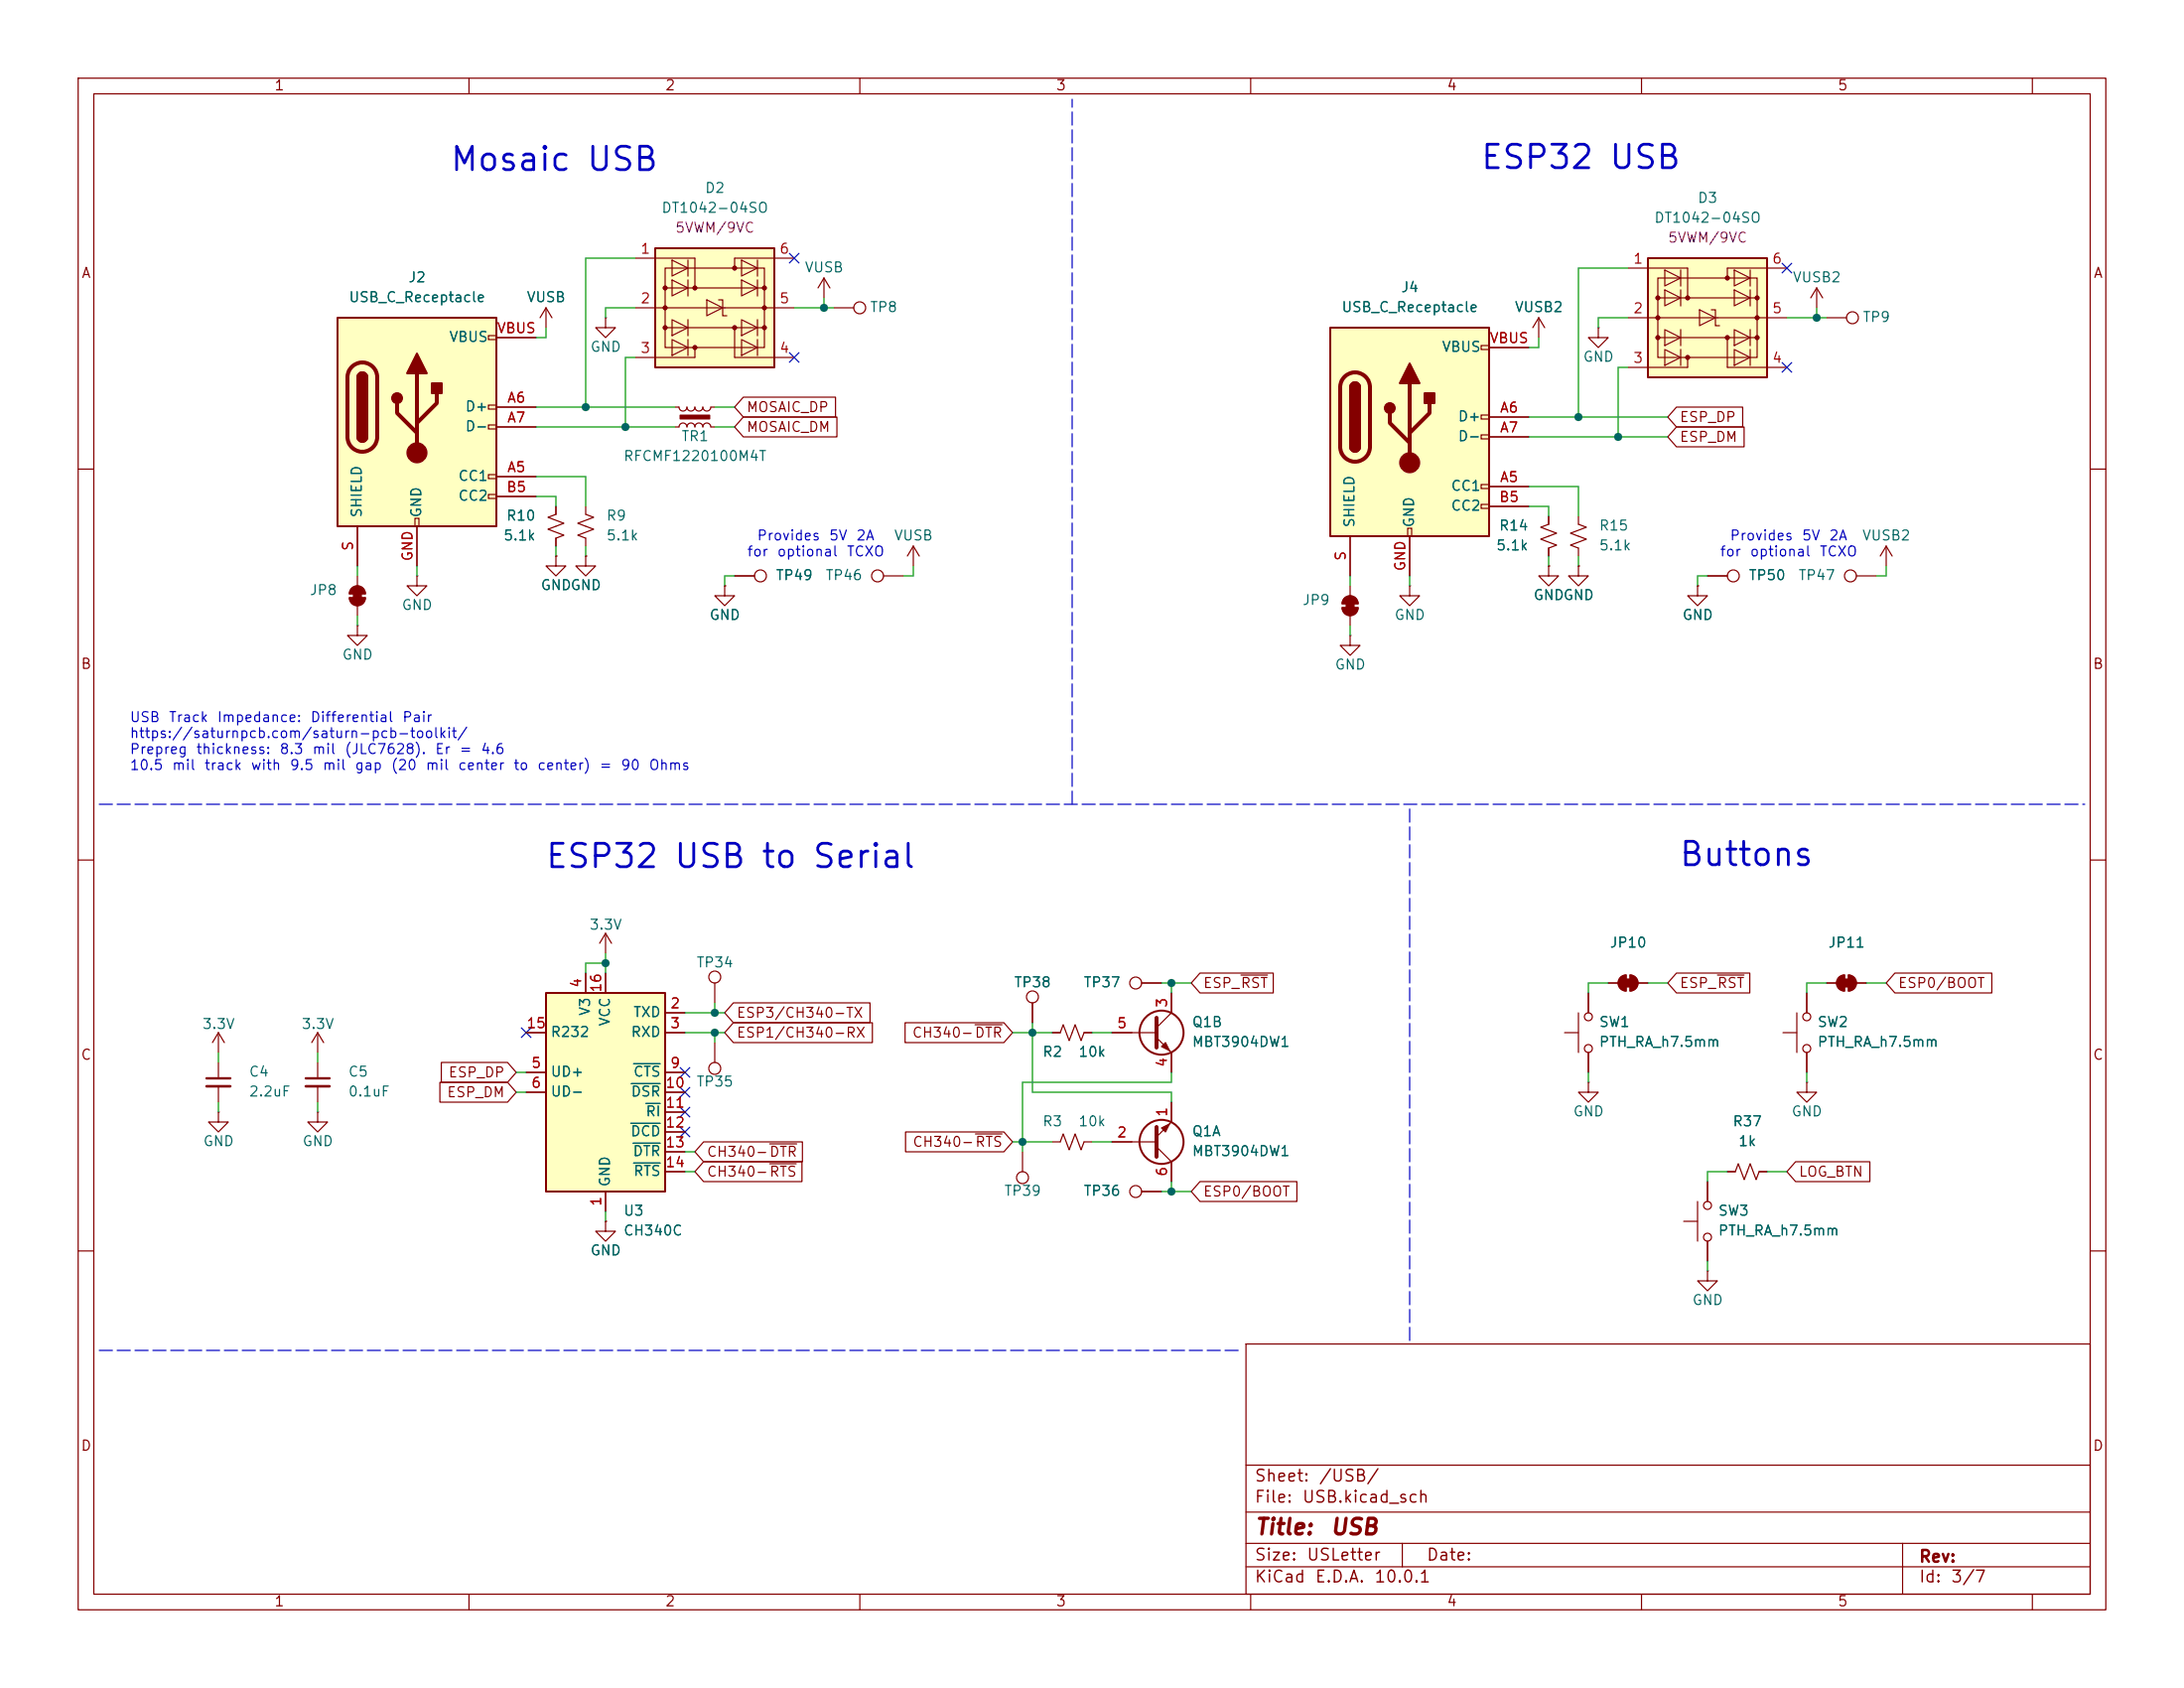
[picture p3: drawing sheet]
<svg xmlns="http://www.w3.org/2000/svg" width="279mm" height="216mm" viewBox="0 0 279 216" stroke-linecap="round" stroke-linejoin="round" font-family="sans-serif">
<g fill="none" stroke="#840000" stroke-width=".15">
<path d="M10 10h259.4v195.9h-259.4zM12 12h255.4v191.9h-255.4zM60 10v2M110 10v2M160 10v2M210 10v2M260 10v2M105.4 35.6l-.8 1.2M105.4 35.6l.8 1.2M105.4 35.6v2.5M106.7 39.4h2.5M232.4 36.8l-.8 1.3"/>
<path d="M232.4 36.8l.8 1.3M232.4 36.8v2.6M86.4 54.6h.5a.51 .51 0 0 1 .5-.5 .51 .51 0 0 1 .5 .5 .51 .51 0 0 1 .5-.5 .51 .51 0 0 1 .5 .5 .51 .51 0 0 1 .5-.5 .51 .51 0 0 1 .5 .5 .51 .51 0 0 1 .5-.5 .51 .51 0 0 1 .5 .5h.5M86.4 52.1h.5a.51 .51 0 0 0 .5 .5 .51 .51 0 0 0 .5-.5 .51 .51 0 0 0 .5 .5 .51 .51 0 0 0 .5-.5 .51 .51 0 0 0 .5 .5 .51 .51 0 0 0 .5-.5 .51 .51 0 0 0 .5 .5 .51 .51 0 0 0 .5-.5h.5M196.8 40.6l-.7 1.3M196.8 40.6l.8 1.3M196.8 40.6v2.6M204.5 41.9v1.3h1.2l-1.2 1.3-1.3-1.3h1.3M204.5 41.9h.1M233.7 40.6h2.5M10 60h2M94 73.7h2.5"/>
<path d="M113 73.7h2.6M116.8 69.9l-.7 1.2M116.8 69.9l.8 1.2M116.8 69.9v2.5M198.1 72.4v1.3h1.3l-1.3 1.2-1.3-1.2h1.3M198.1 72.4h.1M201.9 66v1.1l1 .3-2 .8 2 .8-2 .7 1 .4v1M217.2 74.9v1.3h1.2l-1.2 1.3-1.3-1.3h1.3M217.2 74.9h.1M267.4 60h2M10 110h2M267.4 110h2"/>
<path d="M40.6 132.1l-.7 1.3M40.6 132.1l.8 1.3M40.6 132.1v2.5M40.6 135.9v2M40.6 138.9v2.1M132.1 128.3v2.5M142.2 132.1h5.8M148 132.7l1.9 1.9v2.6M149.9 127v2.5l-1.9 1.9M200.2 132.1h1.7M201.9 129.5v5.1M203.2 138.4v1.3h1.3l-1.3 1.3-1.3-1.3h1.3"/>
<path d="M203.2 138.4h.1M203.2 127v2.5M203.2 134.6v2.6M228.1 132.1h1.8M229.9 129.5v5.1M231.1 127v2.5M231.1 134.6v2.6M40.6 142.2v1.3h1.3l-1.3 1.3-1.2-1.3h1.2M40.6 142.2h.1M130.8 147.3v2.6M134.6 146.1h1l.4-1.1 .8 2.1 .7-2.1 .8 2.1 .4-1h1M142.2 146.1h5.8"/>
<path d="M146 152.4h2.6M148 146.7l1.9 1.9v2.5M149.9 141v2.5l-1.9 1.9M221 149.9h1l.4-1.1 .7 2.1 .8-2.1 .8 2.1 .3-1h1.1M10 160h2M159.4 171.9h108v32h-108zM267.4 160h2M159.4 197.4h108M159.4 193.4h108M159.4 187.4h108M179.4 197.4v3M243.4 197.4v6.5"/>
<path d="M60 203.9v2M110 203.9v2M159.4 200.4h108M160 203.9v2M210 203.9v2M260 203.9v2"/>
<circle cx="110" cy="39.4" r=".76"/>
<circle cx="237" cy="40.6" r=".76"/>
<circle cx="97.3" cy="73.7" r=".76"/>
<circle cx="112.3" cy="73.7" r=".76"/>
<circle cx="132.1" cy="127.5" r=".76"/>
<circle cx="203.2" cy="130" r=".51"/>
<circle cx="203.2" cy="134.1" r=".51"/>
<circle cx="231.1" cy="130" r=".51"/>
<circle cx="231.1" cy="134.1" r=".51"/>
<circle cx="130.8" cy="150.6" r=".76"/>
<circle cx="145.3" cy="152.4" r=".76"/>
</g>
<path d="M148 130.2v3.8M148 144.1v3.9" fill="none" stroke="#840000" stroke-width=".51"/>
<g fill="none" stroke="#840000" stroke-width=".25">
<circle cx="148.6" cy="132.1" r="2.82"/>
<circle cx="148.6" cy="146" r="2.82"/>
</g>
<g fill="#840000" stroke="#840000" stroke-width=".15">
<path d="M148.6 133.9l.5-.5 .5 1z"/>
<path d="M148.6 144.3l1-.5-.5 1z"/>
</g>
<path d="M87 53.1h3.8v.5h-3.8z" fill="#840000" stroke="#840000" stroke-width=".13"/>
<path d="M39.1 137.9h3.1" fill="none" stroke="#840000" stroke-width=".3"/>
<path d="M39.1 138.9h3.1" fill="none" stroke="#840000" stroke-width=".33"/>
<path d="M83.8 31.8h15.3v15.2h-15.3z" fill="#ffffc2"/>
<g fill="none" stroke="#840000" stroke-width=".15">
<path d="M81.3 33h7.6v3.8M81.3 39.4h20.3M85.1 36.8h12.7v5.1h-12.7zM85.1 36.8v-2.5h12.7v2.5M86 33.3l2 1-2 1zM86 35.8l2 1-2 1zM88 33.3v2M88 35.8v2M90.4 38.4l2.1 1-2.1 1zM91.9 38.4h.6v2h.5M94.9 33.3l2 1-2 1zM94.9 35.8l2 1-2 1z"/>
<path d="M96.9 33.3v2M96.9 35.8v2M101.6 33h-7.6v1.3M77.5 40.6v1.3h1.2l-1.2 1.3-1.3-1.3h1.3M77.5 40.6h.1M85.1 41.9v2.6h12.7v-2.6M86 40.9l2 1-2 1zM86 43.4l2 1.1-2 1zM88 40.9v2M88 43.4v2.1M88.9 44.5v1.2h-7.6M94 41.9v3.8h7.6"/>
<path d="M94.9 40.9l2 1-2 1zM94.9 43.4l2 1.1-2 1zM96.9 40.9v2M96.9 43.4v2.1M180.3 74.9v1.3h1.3l-1.3 1.3-1.2-1.3h1.2M180.3 74.9h.1M172.7 81.3v1.3h1.3l-1.3 1.2-1.3-1.2h1.3M172.7 81.3h.1M27.9 132.1l-.7 1.3M27.9 132.1l.8 1.3M27.9 132.1v2.5M27.9 135.9v2"/>
<path d="M27.9 138.9v2.1M27.9 142.2v1.3h1.3l-1.3 1.3-1.2-1.3h1.2M27.9 142.2h.1M218.4 162.6v1.2h1.3l-1.3 1.3-1.2-1.3h1.2M218.4 162.6h.1"/>
</g>
<g fill="#840000" stroke="#840000" stroke-width=".15">
<circle cx="94" cy="34.3" r=".25"/>
<circle cx="97.8" cy="36.8" r=".25"/>
<circle cx="88.9" cy="36.8" r=".25"/>
<circle cx="85.1" cy="36.8" r=".25"/>
<circle cx="97.8" cy="39.4" r=".25"/>
<circle cx="85.1" cy="39.4" r=".25"/>
<circle cx="97.8" cy="41.9" r=".25"/>
<circle cx="94" cy="41.9" r=".25"/>
<circle cx="85.1" cy="41.9" r=".25"/>
<circle cx="88.9" cy="44.4" r=".25"/>
</g>
<path d="M83.8 31.8h15.3v15.2h-15.3z" fill="none" stroke="#840000" stroke-width=".25"/>
<path d="M26.4 137.9h3.1" fill="none" stroke="#840000" stroke-width=".3"/>
<path d="M26.4 138.9h3.1" fill="none" stroke="#840000" stroke-width=".33"/>
<path d="M210.8 33h15.3v15.3h-15.3z" fill="#ffffc2"/>
<g fill="none" stroke="#840000" stroke-width=".15">
<path d="M69.8 39.4l-.7 1.2M69.8 39.4l.8 1.2M69.8 39.4v2.5M208.3 34.3h7.6v3.8M212.1 38.1h12.7v5.1h-12.7zM212.1 38.1v-2.5h12.7v2.5M213 34.5l2 1.1-2 1zM213 37.1l2 1-2 1zM215 34.5v2.1M215 37.1v2M217.4 39.6l2.1 1-2.1 1.1zM218.9 39.6h.6v2.1h.5"/>
<path d="M221.9 34.5l2 1.1-2 1zM221.9 37.1l2 1-2 1zM223.9 34.5v2.1M223.9 37.1v2M228.6 34.3h-7.6v1.3M208.3 40.6h20.3M212.1 43.2v2.5h12.7v-2.5M213 42.2l2 1-2 1zM213 44.7l2 1-2 1zM215 42.2v2M215 44.7v2M215.9 45.7v1.3h-7.6"/>
<path d="M221 43.2v3.8h7.6M221.9 42.2l2 1-2 1zM221.9 44.7l2 1-2 1zM223.9 42.2v2M223.9 44.7v2M92.7 74.9v1.3h1.3l-1.3 1.3-1.3-1.3h1.3M92.7 74.9h.1M171.7 77.7h2a1.02 1.02 0 0 1-1 1 1.02 1.02 0 0 1-1-1zM172 76.5a1.02 1.02 0 0 1 1.1-.2 1.02 1.02 0 0 1 .6 .9h-2l.1-.4zM172.7 74.9v1.3M172.7 78.7v1.3M198.1 66v1.1l-1 .3 2 .8-2 .8 2 .7-1 .4v1"/>
<path d="M218.4 73.7h2.6M237.5 73.7h2.5M241.3 69.9l-.8 1.2M241.3 69.9l.8 1.2M241.3 69.9v2.5M91.4 125.7v2.6M146 125.7h2.6M231.1 138.4v1.3h1.3l-1.3 1.3-1.2-1.3h1.2M231.1 138.4h.1M233.7 125.7h1.2M235.2 125l.4-.2 .4-.1v2a1.02 1.02 0 0 1-1-.6 1.02 1.02 0 0 1 .2-1.1zM236.5 124.7a1.02 1.02 0 0 1 1 1 1.02 1.02 0 0 1-1 1z"/>
<path d="M237.5 125.7h1.3"/>
<circle cx="221.7" cy="73.7" r=".76"/>
<circle cx="236.7" cy="73.7" r=".76"/>
<circle cx="91.4" cy="125" r=".76"/>
<circle cx="145.3" cy="125.7" r=".76"/>
</g>
<g fill="#840000" stroke="#840000" stroke-width=".15">
<path d="M172.2 77h1v1h-1z"/>
<path d="M171.7 77.7h2a1.02 1.02 0 0 1-1 1 1.02 1.02 0 0 1-1-1z"/>
<path d="M172 76.5a1.02 1.02 0 0 1 1.1-.2 1.02 1.02 0 0 1 .6 .9h-2l.1-.4z"/>
<path d="M235.7 125.2h1v1h-1z"/>
<path d="M235.2 125l.4-.2 .4-.1v2a1.02 1.02 0 0 1-1-.6 1.02 1.02 0 0 1 .2-1.1z"/>
<path d="M236.5 124.7a1.02 1.02 0 0 1 1 1 1.02 1.02 0 0 1-1 1z"/>
<circle cx="221" cy="35.6" r=".25"/>
<circle cx="224.8" cy="38.1" r=".25"/>
<circle cx="215.9" cy="38.1" r=".25"/>
<circle cx="212.1" cy="38.1" r=".25"/>
<circle cx="224.8" cy="40.6" r=".25"/>
<circle cx="212.1" cy="40.6" r=".25"/>
<circle cx="224.8" cy="43.2" r=".25"/>
<circle cx="221" cy="43.2" r=".25"/>
<circle cx="212.1" cy="43.2" r=".25"/>
<circle cx="215.9" cy="45.7" r=".25"/>
</g>
<path d="M210.8 33h15.3v15.3h-15.3z" fill="none" stroke="#840000" stroke-width=".25"/>
<path d="M170.2 41.9h20.3v26.7h-20.3z" fill="#ffffc2"/>
<g fill="none" stroke="#840000" stroke-width=".15">
<path d="M189.5 44.2h1v.5h-1zM189.5 53.1h1v.5h-1zM189.5 55.6h1v.5h-1zM190.5 53.3h5.1M190.5 55.9h5.1M190.5 44.5h5.1M172.7 68.6v5.1M180.1 67.6h.5v1h-.5zM180.3 68.6v5.1M189.5 62h1v.5h-1zM189.5 64.5h1v.5h-1zM190.5 62.2h5.1"/>
<path d="M190.5 64.8h5.1M201.9 72.4v1.3h1.3l-1.3 1.2-1.2-1.2h1.2M201.9 72.4h.1M77.5 119.4l-.8 1.3M77.5 119.4l.7 1.3M77.5 119.4v2.5M205.7 125.7h1.3M207.3 125l.4-.2 .3-.1v2a1.02 1.02 0 0 1-.9-.6 1.02 1.02 0 0 1 .2-1.1zM208.5 124.7a1.02 1.02 0 0 1 1 1 1.02 1.02 0 0 1-1 1zM209.5 125.7h1.3M215.4 156.2h1.8M217.2 153.7v5.1"/>
<path d="M218.4 151.1v2.6M218.4 158.8v2.5"/>
<circle cx="218.4" cy="158.2" r=".51"/>
<circle cx="218.4" cy="154.2" r=".51"/>
</g>
<path d="M170.2 41.9h20.3v26.7h-20.3zM172.7 49.5a.64 .64 0 0 1 .7-.6 .64 .64 0 0 1 .6 .6M172.7 57.2a.64 .64 0 0 0 .7 .6 .64 .64 0 0 0 .6-.6" fill="none" stroke="#840000" stroke-width=".25"/>
<path d="M172 48.2a1.9 1.9 0 0 1 2.1-.4 1.9 1.9 0 0 1 1.2 1.7v7.7a1.91 1.91 0 0 1-1.9 1.8 1.91 1.91 0 0 1-2-1.8v-7.7a1.9 1.9 0 0 1 .6-1.3zM177.8 52.8v1.3l2.5 2.5M180.3 49v10.2M182.9 51.6v1.2l-2.6 2.6" fill="none" stroke="#840000" stroke-width=".51"/>
<g fill="#840000" stroke="#840000" stroke-width=".25">
<path d="M172.7 49.5h1.3v7.7h-1.3z"/>
<path d="M172.9 49.1a.64 .64 0 0 1 .7-.2 .64 .64 0 0 1 .4 .6h-1.3z"/>
<path d="M172.7 57.2h1.3a.64 .64 0 0 1-.6 .6 .64 .64 0 0 1-.7-.6z"/>
<path d="M180.3 46.5l1.3 2.5h-2.5z"/>
<path d="M182.2 50.3h1.3v1.3h-1.3z"/>
<circle cx="177.8" cy="52.2" r=".63"/>
</g>
<g fill="#840000" stroke="#840000" stroke-width=".15">
<path d="M207.8 125.2h1v1h-1z"/>
<path d="M207.3 125l.4-.2 .3-.1v2a1.02 1.02 0 0 1-.9-.6 1.02 1.02 0 0 1 .2-1.1z"/>
<path d="M208.5 124.7a1.02 1.02 0 0 1 1 1 1.02 1.02 0 0 1-1 1z"/>
<circle cx="180.3" cy="59.2" r="1.27"/>
</g>
<path d="M69.8 127h15.3v25.4h-15.3z" fill="#ffffc2"/>
<path d="M69.8 127h15.3v25.4h-15.3z" fill="none" stroke="#840000" stroke-width=".25"/>
<g fill="none" stroke="#840000" stroke-width=".15">
<path d="M44.7 76.5h2a1.02 1.02 0 0 1-1 1 1.02 1.02 0 0 1-1-1zM45 75.2a1.02 1.02 0 0 1 1.1-.2 1.02 1.02 0 0 1 .6 .9h-2l.1-.4zM45.7 73.7v1.2M45.7 77.5v1.2M53.3 73.7v1.2h1.3l-1.3 1.3-1.2-1.3h1.2M53.3 73.7h.1M45.7 80v1.3h1.3l-1.3 1.3-1.3-1.3h1.3M45.7 80h.1M67.3 132.1h2.5M67.3 137.2h2.5M67.3 139.7h2.5M74.9 124.5v2.5"/>
<path d="M77.5 124.5v2.5M85.1 129.5h2.5M85.1 132.1h2.5M85.1 137.2h2.5M85.1 139.7h2.5M91.4 133.4v2.5M134.6 132.1h1l.4-1 .8 2 .7-2 .8 2 .4-1h1M77.5 156.2v1.3h1.2l-1.2 1.3-1.3-1.3h1.3M77.5 156.2h.1M77.5 152.4v2.5M85.1 142.2h2.5M85.1 144.8h2.5"/>
<path d="M85.1 147.3h2.5M85.1 149.9h2.5"/>
<circle cx="91.4" cy="136.7" r=".76"/>
</g>
<path d="M80.8 138.6h3.7M81.1 136.1h3.4M80.7 143.7h3.8M81 146.2h3.5M81.1 148.8h3.4M82.6 141.1h1.9" fill="none" stroke="#006464" stroke-width=".15"/>
<g fill="#840000" stroke="#840000" stroke-width=".15">
<path d="M45.2 75.7h1v1h-1z"/>
<path d="M44.7 76.5h2a1.02 1.02 0 0 1-1 1 1.02 1.02 0 0 1-1-1z"/>
<path d="M45 75.2a1.02 1.02 0 0 1 1.1-.2 1.02 1.02 0 0 1 .6 .9h-2l.1-.4z"/>
</g>
<path d="M43.2 40.6h20.3v26.7h-20.3z" fill="#ffffc2"/>
<g fill="none" stroke="#840000" stroke-width=".15">
<path d="M62.5 42.9h1v.5h-1zM62.5 51.8h1v.5h-1zM62.5 54.4h1v.5h-1zM63.5 52.1h5.1M63.5 54.6h5.1M63.5 43.2h5.1M95.1 53.3h12v2.6h-12l-1.1-1.3zM95.1 50.8h11.8v2.5h-11.8l-1.1-1.2zM190.5 53.3h5.1M190.5 55.9h5.1M190.5 44.5h5.1M214.5 52.1h8.4v2.5h-8.4l-1.1-1.3z"/>
<path d="M214.5 54.6h8.6v2.6h-8.6l-1.1-1.3zM45.7 67.3v5.1M53.1 66.3h.5v1h-.5zM53.3 67.3v5.1M62.5 60.7h1v.5h-1zM62.5 63.2h1v.6h-1zM63.5 61h5.1M63.5 63.5h5.1M71.1 64.8v1l-1 .4 2 .7-2 .8 2 .8-1 .3v1.1M71.1 71.1v1.3h1.3l-1.3 1.3-1.3-1.3h1.3M71.1 71.1h.1M74.9 64.8v1l1 .4-2 .7 2 .8-2 .8 1 .3v1.1"/>
<path d="M74.9 71.1v1.3h1.3l-1.3 1.3-1.2-1.3h1.2M74.9 71.1h.1M92.7 74.9h.1M94 73.7h2.5M172.7 68.6v5.1M180.3 68.6v5.1M190.5 62.2h5.1M190.5 64.8h5.1M198.1 72.4h.1M198.1 66v1.1M198.1 70.1v1M201.9 72.4h.1"/>
<path d="M217.2 74.9h.1M218.4 73.7h2.6M56.3 138.4h8.6l1.1 1.3-1.1 1.3h-8.6zM56.5 135.9h8.4l1.1 1.3-1.1 1.2h-8.4zM67.3 132.1h2.5M67.3 137.2h2.5M67.3 139.7h2.5M74.9 124.5v2.5M77.5 124.5v2.5M85.1 129.5h2.5M85.1 132.1h2.5M85.1 137.2h2.5"/>
<path d="M85.1 139.7h2.5M93.8 130.8h17.8v2.6h-17.8l-1.1-1.3zM93.8 128.3h17.5v2.5h-17.5l-1.1-1.3zM115.8 130.8h12.6l1.1 1.3-1.1 1.3h-12.6zM124.7 131.1h3.5M132.1 128.3v2.5M134.6 132.1h1M138.7 132.1h1M142.2 132.1h2.6M146 125.7h2.6M149.9 127v2.5M149.9 134.6v2.6"/>
<path d="M153.5 124.5h9.4v2.5h-9.4l-1.1-1.3zM158.8 124.7h3.4M203.2 127v2.5M203.2 134.6v2.6M205.7 125.7h1.3M209.5 125.7h1.3M214.5 124.5h9.3v2.5h-9.3l-1.1-1.3zM219.7 124.7h3.4M231.1 127v2.5M231.1 134.6v2.6M233.7 125.7h1.2M237.5 125.7h1.3"/>
<path d="M242.4 124.5h12.4v2.5h-12.4l-1.1-1.3zM77.5 156.2h.1M77.5 152.4v2.5M85.1 142.2h2.5M85.1 144.8h2.5M85.1 147.3h2.5M85.1 149.9h2.5M90 146h12.7v2.6h-12.7l-1.1-1.3zM90 148.6h12.6v2.5h-12.6l-1.1-1.2zM98.5 146.3h3.4M98.5 148.8h3.4M115.8 144.8h12.6l1.1 1.3-1.1 1.2h-12.6z"/>
<path d="M124.8 145h3.4M142.2 146.1h2.6M146 152.4h2.6M149.9 141v2.5M149.9 148.6v2.5M153.5 151.1h12.4v2.6h-12.4l-1.1-1.3zM218.4 151.1v2.6M218.4 158.8v2.5M221 149.9h1M225 149.9h1.1M229.7 148.6h9.5v2.5h-9.5l-1.1-1.2z"/>
</g>
<path d="M43.2 40.6h20.3v26.7h-20.3zM45.7 48.3a.64 .64 0 0 1 .7-.7 .64 .64 0 0 1 .6 .7M45.7 55.9a.64 .64 0 0 0 .7 .6 .64 .64 0 0 0 .6-.6" fill="none" stroke="#840000" stroke-width=".25"/>
<path d="M45 46.9a1.9 1.9 0 0 1 2.1-.4 1.9 1.9 0 0 1 1.2 1.8v7.6a1.91 1.91 0 0 1-1.9 1.9 1.91 1.91 0 0 1-2-1.9v-7.6a1.9 1.9 0 0 1 .6-1.4zM50.8 51.6v1.2l2.5 2.6M53.3 47.8v10.1M55.9 50.3v1.3l-2.6 2.5" fill="none" stroke="#840000" stroke-width=".51"/>
<g fill="#840000" stroke="#840000" stroke-width=".25">
<path d="M45.7 48.3h1.3v7.6h-1.3z"/>
<path d="M45.9 47.8a.64 .64 0 0 1 .7-.1 .64 .64 0 0 1 .4 .6h-1.3z"/>
<path d="M45.7 55.9h1.3a.64 .64 0 0 1-.6 .6 .64 .64 0 0 1-.7-.6z"/>
<path d="M53.3 45.2l1.3 2.6h-2.5z"/>
<path d="M55.2 49h1.3v1.3h-1.3z"/>
<circle cx="50.8" cy="50.9" r=".63"/>
</g>
<circle cx="53.3" cy="57.9" r="1.27" fill="#840000" stroke="#840000" stroke-width=".15"/>
<path d="M12.7 102.9h254M137.2 102.9v-90.2M12.7 172.7h146M180.3 171.5v-68.6" fill="none" stroke="#0000c2" stroke-width=".15" stroke-dasharray="1.7 .6"/>
<g fill="none" stroke="#009600" stroke-width=".15">
<path d="M81.3 33h-6.4v19.1M81.3 39.4h-3.8v1.2M101.6 39.4h5.1M105.4 38.1v1.3M208.3 34.3h-6.4v19M232.4 39.4v1.2M68.6 54.6h17.8M68.6 52.1h17.8M69.8 41.9v1.3h-1.2M81.3 45.7h-1.3v8.9M91.4 54.6h2.6M91.4 52.1h2.6"/>
<path d="M195.6 53.3h17.8M195.6 55.9h17.8M196.8 43.2v1.3h-1.2M208.3 40.6h-3.8v1.3M208.3 47h-1.3v8.9M228.6 40.6h5.1M45.7 72.4v1.3M45.7 78.7v1.3M53.3 72.4v1.3M68.6 61h6.3v3.8M68.6 63.5h2.5v1.3M71.1 69.9v1.2"/>
<path d="M74.9 69.9v1.2M94 73.7h-1.3v1.2M116.8 72.4v1.3h-1.2M172.7 73.7v1.2M180.3 73.7v1.2M195.6 62.2h6.3v3.8M195.6 64.8h2.5v1.2M198.1 71.1v1.3M201.9 71.1v1.3M218.4 73.7h-1.2v1.2M241.3 72.4v1.3h-1.3M172.7 80v1.3"/>
<path d="M27.9 134.6v1.3M40.6 134.6v1.3M66 139.7h1.3M66 137.2h1.3M77.5 123.2h-2.6v1.3M77.5 121.9v2.6M87.6 129.5h5.1M87.6 132.1h5.1M91.4 128.3v1.2M91.4 132.1v1.3M129.5 132.1h5.1M132.1 130.8v8.9h17.8v1.3"/>
<path d="M139.7 132.1h2.5M148.6 125.7h3.8M149.9 137.2v1.2h-19.1v8.9M149.9 125.7v1.3M203.2 137.2v1.2M205.7 125.7h-2.5v1.3M210.8 125.7h2.6M231.1 137.2v1.2M233.7 125.7h-2.6v1.3M238.8 125.7h2.5M27.9 141v1.2M40.6 141v1.2"/>
<path d="M77.5 154.9v1.3M87.6 147.3h1.3M87.6 149.9h1.3M129.5 146.1h5.1M139.7 146.1h2.5M148.6 152.4h3.8M149.9 151.1v1.3M221 149.9h-2.6v1.2M226.1 149.9h2.5M218.4 161.3v1.3"/>
</g>
<g fill="none" stroke="#000084" stroke-width=".15">
<path d="M101 32.4l1.2 1.2M102.2 32.4l-1.2 1.2M228 33.7l1.2 1.2M229.2 33.7l-1.2 1.2M101 45.1l1.2 1.2M102.2 45.1l-1.2 1.2M228 46.4l1.2 1.2M229.2 46.4l-1.2 1.2M66.7 131.5l1.2 1.2M67.9 131.5l-1.2 1.2M87 139.1l1.2 1.2M87 136.6l1.2 1.2"/>
<path d="M88.2 139.1l-1.2 1.2M88.2 136.6l-1.2 1.2M87 141.6l1.2 1.2M87 144.2l1.2 1.2M88.2 141.6l-1.2 1.2M88.2 144.2l-1.2 1.2"/>
</g>
<path d="M80.8 138.6h3.7M81.1 136.1h3.4M80.7 143.7h3.8M81 146.2h3.5M81.1 148.8h3.4M82.6 141.1h1.9" fill="none" stroke="#006464" stroke-width=".15"/>
<g fill="#009600" stroke="#009600" stroke-width=".13">
<circle cx="130.8" cy="146.1" r=".46"/>
<circle cx="132.1" cy="132.1" r=".46"/>
<circle cx="149.9" cy="125.7" r=".46"/>
<circle cx="149.9" cy="152.4" r=".46"/>
<circle cx="77.5" cy="123.2" r=".46"/>
<circle cx="91.4" cy="129.5" r=".46"/>
<circle cx="91.4" cy="132.1" r=".46"/>
<circle cx="201.9" cy="53.3" r=".46"/>
<circle cx="74.9" cy="52.1" r=".46"/>
<circle cx="80" cy="54.6" r=".46"/>
<circle cx="105.4" cy="39.4" r=".46"/>
<circle cx="232.4" cy="40.6" r=".46"/>
<circle cx="207" cy="55.9" r=".46"/>
</g>
<g font-size="3" fill="#0000c2">
<text x="57.4" y="22.6">Mosaic USB</text>
<text x="189.2" y="22.4">ESP32 USB</text>
<text x="69.6" y="111.8">ESP32 USB to Serial</text>
<text x="214.6" y="111.5">Buttons</text>
</g>
<g font-size="2" fill="#840000">
<text x="160.4" y="196.8">Title:</text>
<text x="170.1" y="196.8">USB</text>
</g>
<g font-size="1.5" fill="#840000">
<text x="160.4" y="189.9">Sheet:</text>
<text x="168.6" y="189.9">/USB/</text>
<text x="160.4" y="192.6">File:</text>
<text x="166.5" y="192.6">USB.kicad_sch</text>
<text x="160.4" y="202.8">KiCad</text>
<text x="160.4" y="200">Size:</text>
<text x="167.1" y="200">USLetter</text>
<text x="168.1" y="202.8">E.D.A.</text>
<text x="175.7" y="202.8">10.0.1</text>
<text x="182.4" y="200">Date:</text>
<text x="245.4" y="200.2">Rev:</text>
<text x="245.4" y="202.8">Id:</text>
<text x="249.5" y="202.8">3/7</text>
</g>
<g font-size="1.3" fill="#840000">
<text x="35" y="11.9">1</text>
<text x="85" y="11.9">2</text>
<text x="135" y="11.9">3</text>
<text x="185" y="11.9">4</text>
<text x="235" y="11.9">5</text>
<text x="10.3" y="35.9">A</text>
<text x="267.7" y="35.9">A</text>
<text x="95.4" y="53">MOSAIC_DP</text>
<text x="95.4" y="55.6">MOSAIC_DM</text>
<text x="214.8" y="54.3">ESP_DP</text>
<text x="214.8" y="56.8">ESP_DM</text>
<text x="10.3" y="85.9">B</text>
<text x="267.7" y="85.9">B</text>
<text x="94.1" y="130.5">ESP3/CH340-TX</text>
<text x="153.8" y="126.7">ESP_RST</text>
<text x="214.8" y="126.7">ESP_RST</text>
<text x="242.7" y="126.7">ESP0/BOOT</text>
<text x="10.3" y="135.9">C</text>
<text x="94.1" y="133">ESP1/CH340-RX</text>
<text x="116.6" y="133">CH340-DTR</text>
<text x="267.7" y="135.9">C</text>
<text x="57.1" y="140.7">ESP_DM</text>
<text x="57.3" y="138.1">ESP_DP</text>
<text x="90.3" y="148.3">CH340-DTR</text>
<text x="116.7" y="147">CH340-RTS</text>
<text x="90.3" y="150.8">CH340-RTS</text>
<text x="153.8" y="153.4">ESP0/BOOT</text>
<text x="230" y="150.8">LOG_BTN</text>
<text x="10.3" y="185.9">D</text>
<text x="267.7" y="185.9">D</text>
<text x="35" y="205.8">1</text>
<text x="85" y="205.8">2</text>
<text x="135" y="205.8">3</text>
<text x="185" y="205.8">4</text>
<text x="235" y="205.8">5</text>
</g>
<g font-size="1.3" fill="#006464">
<text x="84.5" y="27.5">DT1042-04SO</text>
<text x="90.1" y="25">D2</text>
<text x="211.5" y="28.8">DT1042-04SO</text>
<text x="217.1" y="26.3">D3</text>
<text x="102.9" y="35.2">VUSB</text>
<text x="44.5" y="39">USB_C_Receptacle</text>
<text x="52.1" y="36.4">J2</text>
<text x="67.3" y="39">VUSB</text>
<text x="111.2" y="40.2">TP8</text>
<text x="171.5" y="40.2">USB_C_Receptacle</text>
<text x="179.1" y="37.7">J4</text>
<text x="193.7" y="40.2">VUSB2</text>
<text x="229.3" y="36.4">VUSB2</text>
<text x="238.2" y="41.5">TP9</text>
<text x="57.4" y="44">VBUS</text>
<text x="75.4" y="45.3">GND</text>
<text x="184.4" y="45.3">VBUS</text>
<text x="202.4" y="46.6">GND</text>
<text x="59.4" y="52.9">D+</text>
<text x="59.4" y="55.5">D-</text>
<text x="79.7" y="59.3">RFCMF1220100M4T</text>
<text x="87.1" y="56.7">TR1</text>
<text x="186.4" y="54.2">D+</text>
<text x="186.4" y="56.7">D-</text>
<text x="58.5" y="61.8">CC1</text>
<text x="58.5" y="64.4">CC2</text>
<text x="185.5" y="63.1">CC1</text>
<text x="185.5" y="65.6">CC2</text>
<text x="46.6" y="66.3" transform="rotate(-90 46.6 66.3)">SHIELD</text>
<text x="54.2" y="66.3" transform="rotate(-90 54.2 66.3)">GND</text>
<text x="64.3" y="69.4">5.1k</text>
<text x="64.7" y="66.9">R10</text>
<text x="77.5" y="66.9">R9</text>
<text x="77.5" y="69.4">5.1k</text>
<text x="114.3" y="69.4">VUSB</text>
<text x="173.6" y="67.6" transform="rotate(-90 173.6 67.6)">SHIELD</text>
<text x="181.2" y="67.6" transform="rotate(-90 181.2 67.6)">GND</text>
<text x="191.3" y="70.7">5.1k</text>
<text x="191.7" y="68.2">R14</text>
<text x="204.5" y="70.7">5.1k</text>
<text x="204.5" y="68.2">R15</text>
<text x="238.1" y="69.4">VUSB2</text>
<text x="39.5" y="76.4">JP8</text>
<text x="69.1" y="75.8">GNDGND</text>
<text x="99.2" y="74.5">TP49</text>
<text x="105.5" y="74.5">TP46</text>
<text x="166.5" y="77.7">JP9</text>
<text x="196.1" y="77.1">GNDGND</text>
<text x="223.6" y="74.5">TP50</text>
<text x="230" y="74.5">TP47</text>
<text x="51.3" y="78.3">GND</text>
<text x="90.7" y="79.6">GND</text>
<text x="178.3" y="79.6">GND</text>
<text x="215.1" y="79.6">GND</text>
<text x="43.7" y="84.7">GND</text>
<text x="170.7" y="86">GND</text>
<text x="75.3" y="119.2">3.3V</text>
<text x="89" y="124.1">TP34</text>
<text x="205.9" y="121.5">JP10</text>
<text x="233.8" y="121.5">JP11</text>
<text x="25.8" y="131.9">3.3V</text>
<text x="38.5" y="131.9">3.3V</text>
<text x="75.8" y="130" transform="rotate(-90 75.8 130)">V3</text>
<text x="78.3" y="131.3" transform="rotate(-90 78.3 131.3)">VCC</text>
<text x="80.9" y="130.4">TXD</text>
<text x="129.7" y="126.6">TP38</text>
<text x="138.5" y="126.6">TP37</text>
<text x="152.4" y="131.7">Q1B</text>
<text x="204.5" y="131.7">SW1</text>
<text x="232.4" y="131.7">SW2</text>
<text x="70.4" y="132.9">R232</text>
<text x="80.6" y="132.9">RXD</text>
<text x="133.3" y="135.5">R2</text>
<text x="137.9" y="135.5">10k</text>
<text x="152.4" y="134.2">MBT3904DW1</text>
<text x="204.5" y="134.2">PTH_RA_h7.5mm</text>
<text x="232.4" y="134.2">PTH_RA_h7.5mm</text>
<text x="31.8" y="138">C4</text>
<text x="31.8" y="140.6">2.2uF</text>
<text x="44.5" y="138">C5</text>
<text x="44.5" y="140.6">0.1uF</text>
<text x="70.4" y="138">UD+</text>
<text x="70.4" y="140.6">UD-</text>
<text x="80.6" y="140.6">DSR</text>
<text x="80.9" y="138">CTS</text>
<text x="82.5" y="143.1">RI</text>
<text x="89" y="139.3">TP35</text>
<text x="201.2" y="143.1">GND</text>
<text x="229.1" y="143.1">GND</text>
<text x="25.9" y="146.9">GND</text>
<text x="38.6" y="146.9">GND</text>
<text x="80.6" y="145.6">DCD</text>
<text x="80.9" y="148.2">DTR</text>
<text x="133.3" y="144.4">R3</text>
<text x="137.9" y="144.4">10k</text>
<text x="152.4" y="148.2">MBT3904DW1</text>
<text x="152.4" y="145.6">Q1A</text>
<text x="221.6" y="144.4">R37</text>
<text x="222.3" y="146.9">1k</text>
<text x="78.3" y="151.9" transform="rotate(-90 78.3 151.9)">GND</text>
<text x="79.7" y="155.8">U3</text>
<text x="80.9" y="150.7">RTS</text>
<text x="128.4" y="153.3">TP39</text>
<text x="138.5" y="153.3">TP36</text>
<text x="219.7" y="155.8">SW3</text>
<text x="75.4" y="160.9">GND</text>
<text x="79.7" y="158.3">CH340C</text>
<text x="219.7" y="158.3">PTH_RA_h7.5mm</text>
<text x="216.4" y="167.2">GND</text>
</g>
<g font-size="1.3" fill="#a90000">
<text x="81.8" y="32.8">1</text>
<text x="99.6" y="32.8">6</text>
<text x="208.8" y="34">1</text>
<text x="226.6" y="34">6</text>
<text x="81.8" y="39.1">2</text>
<text x="99.6" y="39.1">5</text>
<text x="208.8" y="40.4">2</text>
<text x="226.6" y="40.4">5</text>
<text x="63.5" y="42.9">VBUS</text>
<text x="81.8" y="45.5">3</text>
<text x="99.6" y="45.5">4</text>
<text x="190.5" y="44.2">VBUS</text>
<text x="208.8" y="46.7">3</text>
<text x="226.6" y="46.7">4</text>
<text x="64.8" y="51.8">A6</text>
<text x="191.8" y="53.1">A6</text>
<text x="64.8" y="54.4">A7</text>
<text x="191.8" y="55.6">A7</text>
<text x="64.7" y="63.2">B5</text>
<text x="64.8" y="60.7">A5</text>
<text x="191.7" y="64.5">B5</text>
<text x="191.8" y="62">A5</text>
<text x="45.5" y="70.6" transform="rotate(-90 45.5 70.6)">S</text>
<text x="53.1" y="71.9" transform="rotate(-90 53.1 71.9)">GND</text>
<text x="172.5" y="71.8" transform="rotate(-90 172.5 71.8)">S</text>
<text x="180.1" y="73.2" transform="rotate(-90 180.1 73.2)">GND</text>
<text x="67.3" y="131.8">15</text>
<text x="74.7" y="126.4" transform="rotate(-90 74.7 126.4)">4</text>
<text x="77.2" y="127" transform="rotate(-90 77.2 127)">16</text>
<text x="85.7" y="129.3">2</text>
<text x="85.7" y="131.8">3</text>
<text x="142.8" y="131.8">5</text>
<text x="149.6" y="129" transform="rotate(-90 149.6 129)">3</text>
<text x="67.9" y="136.9">5</text>
<text x="85.7" y="136.9">9</text>
<text x="149.6" y="136.6" transform="rotate(-90 149.6 136.6)">4</text>
<text x="67.9" y="139.4">6</text>
<text x="85" y="139.4">10</text>
<text x="85" y="142">11</text>
<text x="149.6" y="142.9" transform="rotate(-90 149.6 142.9)">1</text>
<text x="85" y="144.5">12</text>
<text x="85" y="147.1">13</text>
<text x="85" y="149.6">14</text>
<text x="142.8" y="145.8">2</text>
<text x="77.2" y="154.4" transform="rotate(-90 77.2 154.4)">1</text>
<text x="149.6" y="150.6" transform="rotate(-90 149.6 150.6)">6</text>
</g>
<g font-size="1.3" fill="#840084">
<text x="86.3" y="30.1">5VWM/9VC</text>
<text x="213.3" y="31.3">5VWM/9VC</text>
</g>
<g font-size="1.3" fill="#0000c2">
<text x="95.5" y="71.5">for</text>
<text x="96.8" y="69.4">Provides</text>
<text x="99.3" y="71.5">optional</text>
<text x="106" y="69.4">5V</text>
<text x="108.2" y="71.5">TCXO</text>
<text x="109.4" y="69.4">2A</text>
<text x="219.9" y="71.5">for</text>
<text x="221.2" y="69.4">Provides</text>
<text x="223.8" y="71.5">optional</text>
<text x="230.4" y="69.4">5V</text>
<text x="232.7" y="71.5">TCXO</text>
<text x="233.9" y="69.4">2A</text>
<text x="16.5" y="92.7">USB</text>
<text x="16.5" y="94.7">https://saturnpcb.com/saturn-pcb-toolkit/</text>
<text x="21.5" y="92.7">Track</text>
<text x="27.7" y="92.7">Impedance:</text>
<text x="39.6" y="92.7">Differential</text>
<text x="51.4" y="92.7">Pair</text>
<text x="16.5" y="96.8">Prepreg</text>
<text x="16.5" y="98.8">10.5</text>
<text x="21.9" y="98.8">mil</text>
<text x="25" y="96.8">thickness:</text>
<text x="26" y="98.8">track</text>
<text x="32" y="98.8">with</text>
<text x="35.7" y="96.8">8.3</text>
<text x="37" y="98.8">9.5</text>
<text x="39.9" y="96.8">mil</text>
<text x="41.2" y="98.8">mil</text>
<text x="44" y="96.8">(JLC7628).</text>
<text x="45.3" y="98.8">gap</text>
<text x="49.9" y="98.8">(20</text>
<text x="54.4" y="98.8">mil</text>
<text x="55.6" y="96.8">Er</text>
<text x="58.5" y="98.8">center</text>
<text x="58.7" y="96.8">=</text>
<text x="61.4" y="96.8">4.6</text>
<text x="65.6" y="98.8">to</text>
<text x="68.6" y="98.8">center)</text>
<text x="76.6" y="98.8">=</text>
<text x="79.3" y="98.8">90</text>
<text x="82.9" y="98.8">Ohms</text>
</g>
</svg>
